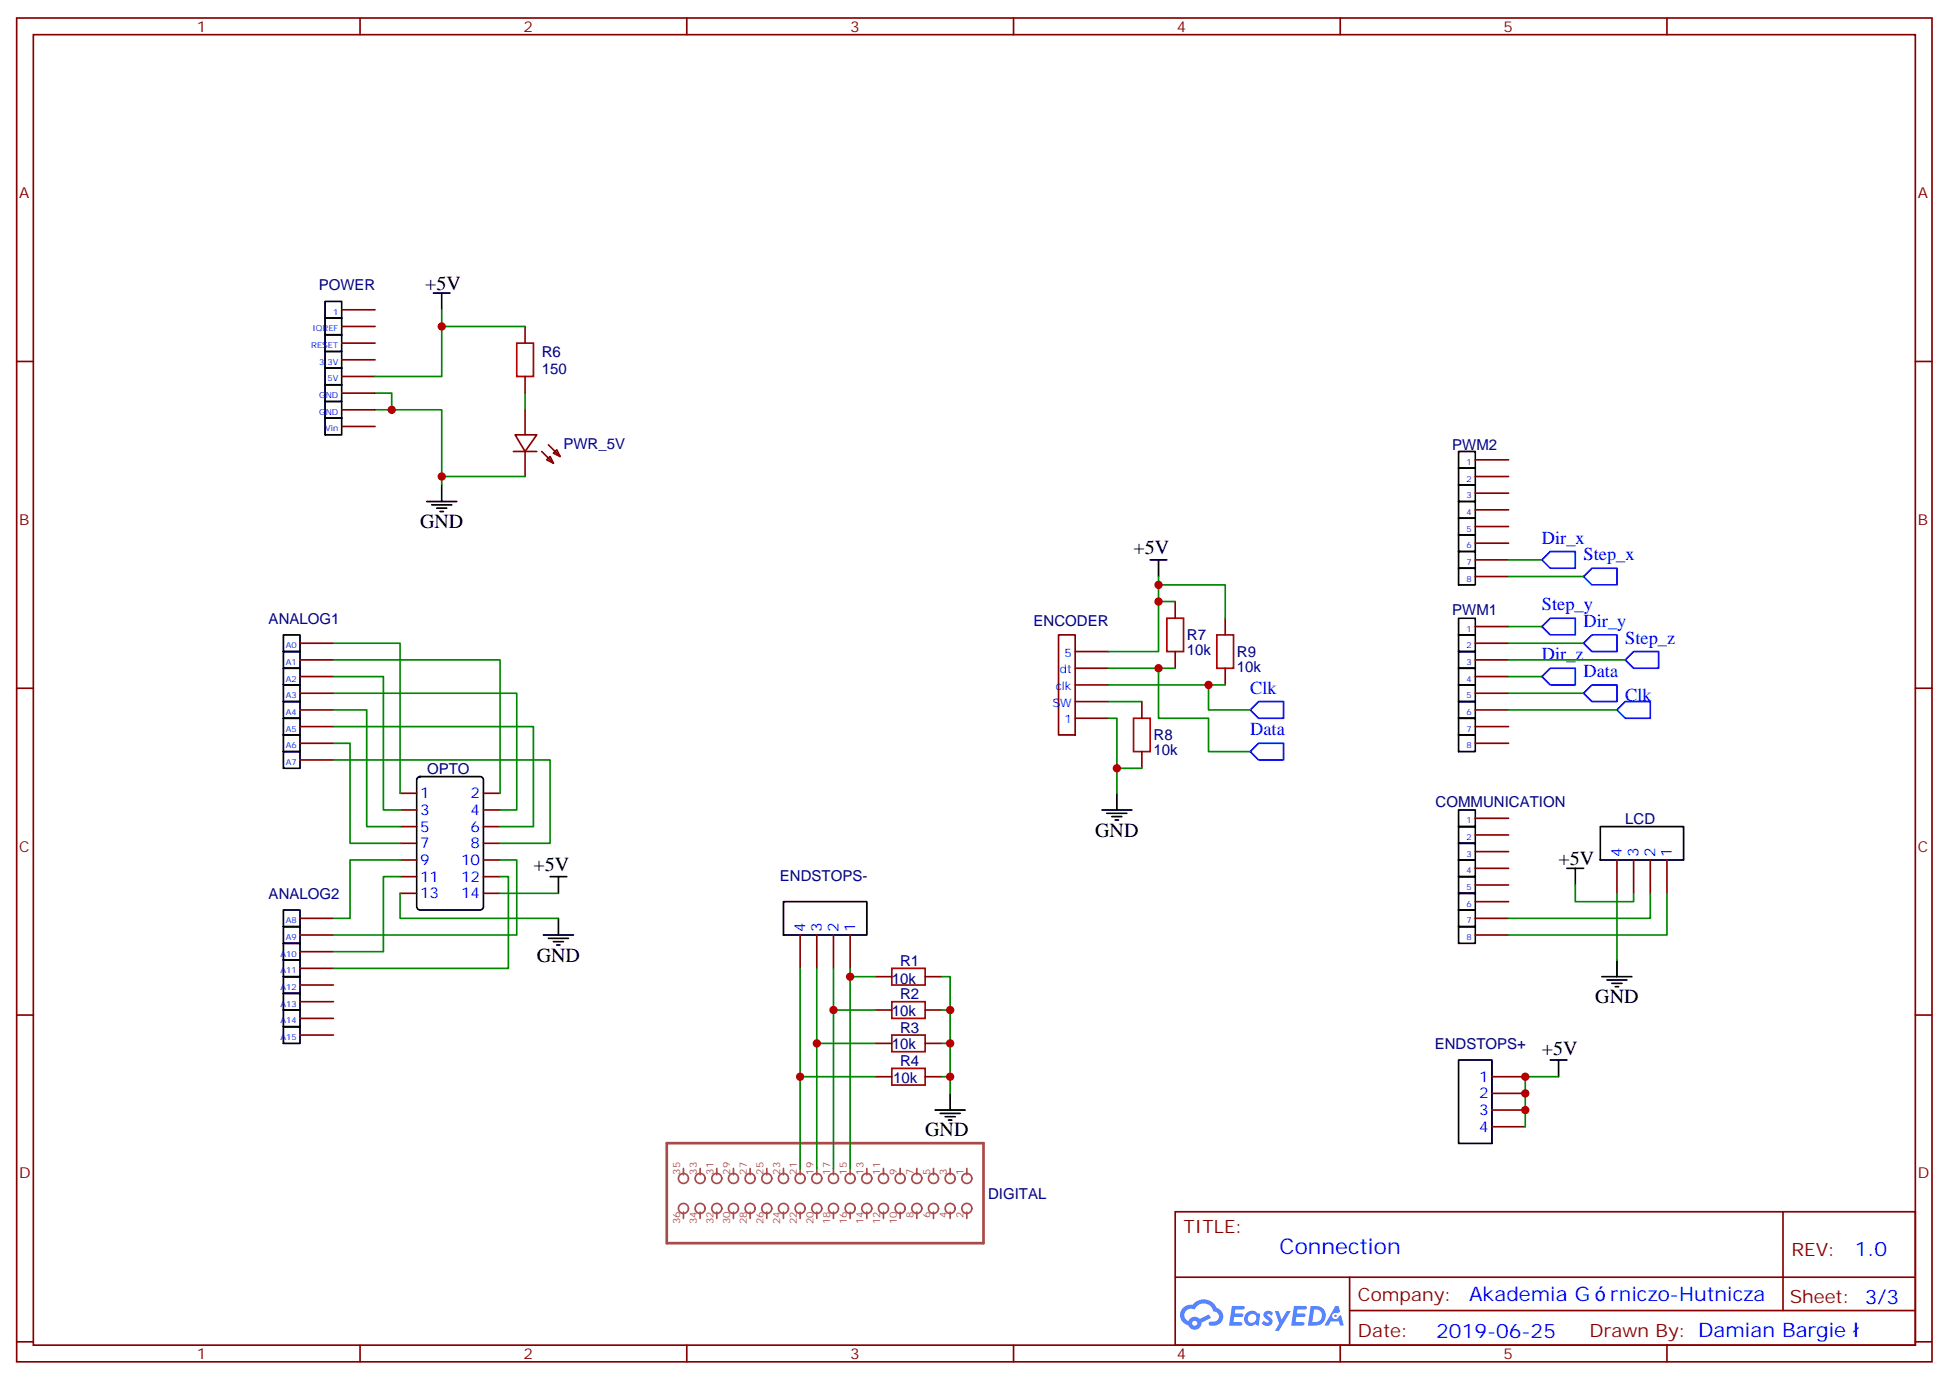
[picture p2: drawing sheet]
<svg xmlns="http://www.w3.org/2000/svg" width="413mm" height="292mm" viewBox="0 0 413 292" stroke-linecap="round" stroke-linejoin="round" font-family="sans-serif">
<g fill="none" stroke="#870000" stroke-width=".35">
<path d="M3.5 3.8h405.4v284.3h-405.4zM7.1 7.3h398.2v277.3h-398.2zM76.2 3.8v3.5M145.3 3.8v3.5M214.5 3.8v3.5M283.6 3.8v3.5M352.8 3.8v3.5M3.5 76.5h3.6M405.3 76.5h3.6M3.5 145.6h3.6M405.3 145.6h3.6M3.5 214.8h3.6"/>
<path d="M405.3 214.8h3.6M248.7 256.4h156.6v28.2h-156.6zM377.3 256.4v20.9M248.7 270.2h156.5M285.6 277.3h119.6M285.6 270.2v14.2M3.5 283.9h3.6M76.2 284.6v3.5M145.3 284.6v3.5M214.5 284.6v3.5M283.6 284.6v3.5M352.8 284.6v3.5"/>
<path d="M405.3 283.9h3.6"/>
</g>
<g fill="#5487ff">
<path d="M267.7 277.6a1.22 1.22 0 0 1 1.7 .2l-.4 .6a.47 .47 0 0 0-.3-.4 .47 .47 0 0 0-.5 .2v.1a1.55 1.55 0 0 1 1.1 1.5 1.34 1.34 0 0 1-2.3 .2l.5-.6 .7 .5a.29 .29 0 0 0 .3-.3 .29 .29 0 0 0-.2-.3 1.04 1.04 0 0 1-.6-1.7z"/>
<path d="M260.7 276.3h2.1a.43 .43 0 0 1 .5 .1 .43 .43 0 0 1 .1 .5l-.3 .2h-1.7l-.1 .8h1.5a.37 .37 0 0 1 .3 .4 .37 .37 0 0 1-.3 .4h-1.6l-.2 1.1h1.3a.43 .43 0 0 1 .5 0 .43 .43 0 0 1 .1 .5l-.3 .2h-2.5z"/>
<path d="M273.8 276.3h2.2a.43 .43 0 0 1 .4 .1 .43 .43 0 0 1 .1 .5l-.3 .2h-1.6l-.2 .8h1.6a.37 .37 0 0 1 .3 .4 .37 .37 0 0 1-.4 .4h-1.6l-.1 1.1h1.3a.43 .43 0 0 1 .4 0 .43 .43 0 0 1 .1 .5l-.3 .2h-2.4z"/>
<path d="M282.6 276.3h.7l.3 1.3-.6 .3a.69 .69 0 0 0-1 .3 .69 .69 0 0 0 .4 .9 .69 .69 0 0 0 .9-.6l.5-.2 .6 2.2h-.8l-.2-.9h-1.8l-.5 .9h-.8z"/>
<path d="M269.8 277.4h.8l.6 1.8 1.1-1.8h.9l-2.6 4.2h-.8l.9-1.5z"/>
<path d="M277.4 276.3l-.6 4.2h1.3a2.11 2.11 0 0 0 2.5-2.1 2.11 2.11 0 0 0-2.5-2.1zM278.1 277.1a1.39 1.39 0 0 1 1.7 1.4 1.39 1.39 0 0 1-1.8 1.3h-.3z"/>
<path d="M263.7 277.9a1.47 1.47 0 0 0-.1 2.1 1.47 1.47 0 0 0 2.1 .2l.7 .3 .3-2.3-.2-.3h-.4a1.49 1.49 0 0 0-2.4 0zM264.4 278.3a.92 .92 0 0 1 1.5 .5 .92 .92 0 0 1-1.3 1.1 .9 .9 0 0 1-.2-1.6z"/>
<path d="M250.4 276.7a2.18 2.18 0 0 0 1.1 3.7 1.44 1.44 0 0 0 1.6 .9 1.44 1.44 0 0 0 1.2-1.4l2-1.1-.5-.7-1.9 1a1.47 1.47 0 0 0-2.4 .4 1.39 1.39 0 0 1-.7-1.9 1.39 1.39 0 0 1 2-.5 2.08 2.08 0 0 1 2.2-1.3 2.08 2.08 0 0 1 1.8 1.7 1.07 1.07 0 0 1 1.2 1 1.07 1.07 0 0 1-1 1.1h-.7a.43 .43 0 0 0-.5 .4 .43 .43 0 0 0 .4 .5 2 2 0 0 0 2.4-1 2 2 0 0 0-.7-2.6l-.4-.2a2.98 2.98 0 0 0-5.1-.6l-1.1 .1zM252.3 280a.55 .55 0 0 1 1.1 0 .55 .55 0 0 1-1.1 0z"/>
<circle cx="282.6" cy="278.4" r=".26"/>
</g>
<g fill="none" stroke="#000" stroke-width=".35">
<path d="M68.8 63.8h3.5v3.5h-3.5zM68.8 67.3h3.5v3.5h-3.5zM68.8 70.8h3.5v3.6h-3.5zM68.8 74.4h3.5v3.5h-3.5zM68.8 77.9h3.5v3.5h-3.5zM91.7 62h3.5M93.5 62v3.5M68.8 81.4h3.5v3.5h-3.5zM68.8 84.9h3.5v3.6h-3.5zM68.8 88.5h3.5v3.5h-3.5zM308.7 95.5h3.5v3.6h-3.5zM308.7 99.1h3.5v3.5h-3.5z"/>
<path d="M90.3 106.1h6.4M91.4 106.8h4.2M92.4 107.5h2.1M93.1 108.2h.7M93.5 102.6v3.5M243.4 118.5h3.5M245.2 118.5v3.5M308.7 102.6h3.5v3.5h-3.5zM308.7 106.1h3.5v3.5h-3.5zM308.7 109.6h3.5v3.6h-3.5zM308.7 113.2h3.5v3.5h-3.5zM308.7 116.7h3.5v3.5h-3.5z"/>
<path d="M60 134.3h3.5v3.6h-3.5zM60 137.9h3.5v3.5h-3.5zM308.7 130.8h3.5v3.5h-3.5zM308.7 134.3h3.5v3.6h-3.5zM308.7 137.9h3.5v3.5h-3.5zM308.7 120.2h3.5v3.6h-3.5zM60 141.4h3.5v3.5h-3.5zM60 144.9h3.5v3.5h-3.5zM60 148.4h3.5v3.6h-3.5zM60 152h3.5v3.5h-3.5zM60 155.5h3.5v3.5h-3.5zM60 159h3.5v3.6h-3.5z"/>
<path d="M308.7 141.4h3.5v3.5h-3.5zM308.7 144.9h3.5v3.5h-3.5zM308.7 148.4h3.5v3.6h-3.5zM308.7 152h3.5v3.5h-3.5zM308.7 155.5h3.5v3.5h-3.5zM88.4 164.5l.5-.2h12.7a.71 .71 0 0 1 .7 .7v26.8a.76 .76 0 0 1-.7 .7h-12.7a.76 .76 0 0 1-.7-.7v-26.8zM233.2 171.4h6.3M234.2 172.1h4.3M235.3 172.8h2.1M236 173.5h.7M236.4 167.9v3.5M308.7 171.4h3.5v3.5h-3.5z"/>
<path d="M308.7 174.9h3.5v3.5h-3.5zM308.7 178.4h3.5v3.6h-3.5zM338.7 174.9h17.6v7.1h-17.6zM60 192.5h3.5v3.6h-3.5zM60 196.1h3.5v3.5h-3.5zM60 199.6h3.5v3.5h-3.5zM115 197.8h6.4M116.1 198.5h4.2M116.4 185.5h3.5M117.1 199.2h2.1M117.8 200h.7M118.2 185.5v3.5"/>
<path d="M118.2 194.3v3.5M165.8 190.8h17.6v7h-17.6zM308.7 182h3.5v3.5h-3.5zM308.7 185.5h3.5v3.5h-3.5zM308.7 189h3.5v3.5h-3.5zM308.7 192.5h3.5v3.6h-3.5zM308.7 196.1h3.5v3.5h-3.5zM331.6 183.7h3.5M333.4 183.7v3.6M60 203.1h3.5v3.6h-3.5zM60 206.7h3.5v3.5h-3.5zM60 210.2h3.5v3.5h-3.5z"/>
<path d="M60 213.7h3.5v3.5h-3.5zM60 217.2h3.5v3.6h-3.5zM339 206.7h6.4M340.1 207.4h4.2M341.1 208.1h2.2M341.8 208.8h.7M342.2 203.1v3.6M197.9 234.9h6.4M199 235.6h4.2M200 236.3h2.1M200.7 237h.7M201.1 231.4v3.5"/>
<path d="M308.7 224.3h7v17.6h-7zM328.1 224.3h3.5M329.8 224.3v3.5"/>
</g>
<g fill="none" stroke="#870000" stroke-width=".35">
<path d="M72.3 65.5h7.1M72.3 69.1h7.1M72.3 72.6h7.1M72.3 76.1h7.1M72.3 79.7h7.1M111.1 69.1v3.5M111.1 79.7v3.5M72.3 83.2h7.1M72.3 86.7h7.1M72.3 90.2h7.1M108.7 95.5h4.9M109 92h4.6l-2.5 3.5z"/>
<path d="M111.1 86.7v5.3M111.1 95.5v5.3M114.7 95.5l2.4 2.5M115.7 97.3l.7-.7 .7 1.4zM116.1 94.1l2.4 2.5M117.1 95.9l.7-.7 .7 1.4zM312.2 97.3h7.1M312.2 100.8h7.1M312.2 104.4h7.1M312.2 107.9h7.1M312.2 111.4h7.1M312.2 114.9h7.1"/>
<path d="M312.2 118.5h7.1M63.5 136.1h7.1M63.5 139.6h7.1M227.5 137.9h7.1M248.7 127.3v3.5M248.7 137.9v3.5M259.3 130.8v3.5M312.2 136.1h7.1M312.2 139.6h7.1M312.2 132.6h7.1M312.2 122h7.1M63.5 143.2h7.1"/>
<path d="M63.5 146.7h7.1M63.5 150.2h7.1M63.5 153.7h7.1M63.5 157.3h7.1M227.5 152h7.1M227.5 148.4h7.1M227.5 144.9h7.1M227.5 141.4h7.1M241.7 148.4v3.6M241.7 159v3.6M259.3 141.4v3.5M312.2 143.2h7.1"/>
<path d="M312.2 146.7h7.1M312.2 150.2h7.1M312.2 153.7h7.1M312.2 157.3h7.1M63.5 160.8h7.1M84.7 167.9h3.5M84.7 171.4h3.5M84.7 174.9h3.5M84.7 178.4h3.5M102.3 167.9h3.5M102.3 171.4h3.5M102.3 174.9h3.5"/>
<path d="M102.3 178.4h3.5M312.2 173.1h7.1M312.2 176.7h7.1M63.5 194.3h7.1M63.5 197.8h7.1M84.7 182h3.5M84.7 185.5h3.5M84.7 189h3.5M102.3 182h3.5M102.3 185.5h3.5M102.3 189h3.5M169.3 197.8v7.1"/>
<path d="M172.9 197.8v7.1M176.4 197.8v7.1M179.9 197.8v7.1M312.2 194.3h7.1M312.2 197.8h7.1M312.2 180.2h7.1M312.2 183.7h7.1M312.2 187.3h7.1M312.2 190.8h7.1M342.2 182v7M345.7 182v7M349.2 182v7"/>
<path d="M352.8 182v7M63.5 201.4h7.1M63.5 204.9h7.1M63.5 208.4h7.1M63.5 211.9h7.1M63.5 215.5h7.1M63.5 219h7.1M185.2 206.7h3.5M185.2 213.7h3.5M195.8 206.7h3.5M195.8 213.7h3.5M185.2 227.8h3.5"/>
<path d="M185.2 220.8h3.5M195.8 227.8h3.5M195.8 220.8h3.5M315.7 227.8h7.1M315.7 231.4h7.1M315.7 234.9h7.1M315.7 238.4h7.1"/>
</g>
<path d="M141.1 241.9h67v21.1h-67z" fill="none" stroke="#a64a4a" stroke-width=".56"/>
<g fill="none" stroke="#a64a4a" stroke-width=".35">
<path d="M144.6 247.2v1.4M144.6 256.5v1.3M148.2 247.2v1.4M148.2 256.5v1.3M151.7 247.2v1.4M151.7 256.5v1.3M155.2 247.2v1.4M155.2 256.5v1.3M158.7 247.2v1.4M158.7 256.5v1.3M162.3 247.2v1.4M162.3 256.5v1.3"/>
<path d="M165.8 247.2v1.4M165.8 256.5v1.3M169.3 247.2v1.4M169.3 256.5v1.3M172.9 247.2v1.4M172.9 256.5v1.3M176.4 247.2v1.4M176.4 256.5v1.3M179.9 247.2v1.4M179.9 256.5v1.3M183.4 247.2v1.4M183.4 256.5v1.3"/>
<path d="M187 247.2v1.4M187 256.5v1.3M190.5 247.2v1.4M190.5 256.5v1.3M194 247.2v1.4M194 256.5v1.3M197.6 247.2v1.4M197.6 256.5v1.3M201.1 247.2v1.4M201.1 256.5v1.3M204.6 247.2v1.4M204.6 256.5v1.3"/>
<circle cx="144.6" cy="249.3" r="1.06"/>
<circle cx="144.6" cy="255.7" r="1.06"/>
<circle cx="148.2" cy="249.3" r="1.06"/>
<circle cx="148.2" cy="255.7" r="1.06"/>
<circle cx="151.7" cy="249.3" r="1.06"/>
<circle cx="151.7" cy="255.7" r="1.06"/>
<circle cx="155.2" cy="255.7" r="1.06"/>
<circle cx="155.2" cy="249.3" r="1.06"/>
<circle cx="158.7" cy="255.7" r="1.06"/>
<circle cx="158.7" cy="249.3" r="1.06"/>
<circle cx="162.3" cy="255.7" r="1.06"/>
<circle cx="162.3" cy="249.3" r="1.06"/>
<circle cx="165.8" cy="249.3" r="1.06"/>
<circle cx="165.8" cy="255.7" r="1.06"/>
<circle cx="169.3" cy="249.3" r="1.06"/>
<circle cx="169.3" cy="255.7" r="1.06"/>
<circle cx="172.9" cy="255.7" r="1.06"/>
<circle cx="172.9" cy="249.3" r="1.06"/>
<circle cx="176.4" cy="249.3" r="1.06"/>
<circle cx="176.4" cy="255.7" r="1.06"/>
<circle cx="179.9" cy="255.7" r="1.06"/>
<circle cx="179.9" cy="249.3" r="1.06"/>
<circle cx="183.4" cy="249.3" r="1.06"/>
<circle cx="183.4" cy="255.7" r="1.06"/>
<circle cx="187" cy="255.7" r="1.06"/>
<circle cx="187" cy="249.3" r="1.06"/>
<circle cx="190.5" cy="255.7" r="1.06"/>
<circle cx="190.5" cy="249.3" r="1.06"/>
<circle cx="194" cy="249.3" r="1.06"/>
<circle cx="194" cy="255.7" r="1.06"/>
<circle cx="197.6" cy="249.3" r="1.06"/>
<circle cx="197.6" cy="255.7" r="1.06"/>
<circle cx="201.1" cy="255.7" r="1.06"/>
<circle cx="201.1" cy="249.3" r="1.06"/>
<circle cx="204.6" cy="255.7" r="1.06"/>
<circle cx="204.6" cy="249.3" r="1.06"/>
</g>
<path d="M109.4 72.6h3.5v7.1h-3.5zM246.9 130.8h3.6v7.1h-3.6zM257.5 134.3h3.6v7.1h-3.6zM239.9 152h3.5v7h-3.5zM188.7 204.9h7.1v3.5h-7.1zM188.7 211.9h7.1v3.6h-7.1zM188.7 219h7.1v3.5h-7.1zM188.7 226.1h7.1v3.5h-7.1z" fill="none" stroke="#a10000" stroke-width=".35"/>
<path d="M224 134.3h3.5v21.2h-3.5z" fill="none" stroke="#600" stroke-width=".35"/>
<path d="M326.3 118.5l1.8-1.8h5.3v3.5h-5.3zM326.3 132.6l1.8-1.8h5.3v3.5h-5.3zM335.1 122l1.8-1.8h5.3v3.6h-5.3zM335.1 136.1l1.8-1.8h5.3v3.6h-5.3zM345.7 137.9h5.3v3.5h-5.3l-1.7-1.8zM264.6 159l1.7-1.7h5.3v3.5h-5.3zM266.3 148.4h5.3v3.6h-5.3l-1.7-1.8zM326.3 143.2l1.8-1.8h5.3v3.5h-5.3zM335.1 146.7l1.8-1.8h5.3v3.5h-5.3zM342.2 150.2l1.8-1.8h5.2v3.6h-5.2z" fill="none" stroke="#00f" stroke-width=".35"/>
<g fill="none" stroke="#008700" stroke-width=".35">
<path d="M93.5 65.5v14.2h-14.1M93.5 69.1h17.6M79.4 86.7h14.1v15.9M79.4 83.2h3.5v3.5M111.1 83.2v3.5M93.5 100.8h17.6M319.3 118.5h7M70.6 136.1h14.1v31.8M70.6 139.6h35.2v28.3M245.2 122v15.9h-10.6M245.2 123.8h14.1v7M245.2 127.3h3.5"/>
<path d="M319.3 132.6h7M319.3 136.1h15.8M319.3 139.6h24.7M319.3 122h15.8M70.6 146.7h38.8v24.7h-3.6M70.6 143.2h10.5v28.2h3.6M70.6 150.2h7v24.7h7.1M70.6 157.3h3.5v21.1h10.6M70.6 153.7h42.3v21.2h-7.1M234.6 152h1.8v15.9M234.6 148.4h7.1M234.6 141.4h14.1"/>
<path d="M234.6 144.9h24.7M245.2 141.4v10.6h10.6v7h8.8M255.8 144.9v5.3h8.8M319.3 143.2h7M319.3 146.7h15.8M319.3 150.2h22.9M70.6 160.8h45.8v17.6h-10.6M236.4 162.6h5.3M84.7 182h-10.6v12.3h-3.5M84.7 189v5.3h33.5M84.7 185.5h-3.6v15.9h-10.5M105.8 182h3.6v15.8h-38.8"/>
<path d="M105.8 185.5h1.8v19.4h-37M105.8 189h12.4M333.4 187.3v3.5h12.3v-1.8M342.2 189v14.1M349.2 189v5.3h-29.9M352.8 189v8.8h-33.5M169.3 204.9v42.3M172.9 204.9v42.3M176.4 213.7h8.8M176.4 204.9v42.3M179.9 206.7h5.3M179.9 204.9v42.3"/>
<path d="M199.3 213.7h1.8v7.1M199.3 206.7h1.8v7M169.3 227.8h15.9M172.9 220.8h12.3M199.3 227.8h1.8v3.6M199.3 220.8h1.8v7M329.8 227.8h-7v10.6"/>
</g>
<g fill="#c00">
<circle cx="201.1" cy="220.8" r=".88"/>
<circle cx="322.8" cy="234.9" r=".88"/>
<circle cx="322.8" cy="231.4" r=".88"/>
<circle cx="322.8" cy="227.8" r=".88"/>
<circle cx="201.1" cy="227.8" r=".88"/>
<circle cx="201.1" cy="213.7" r=".88"/>
<circle cx="82.9" cy="86.7" r=".88"/>
<circle cx="93.5" cy="69.1" r=".88"/>
<circle cx="93.5" cy="100.8" r=".88"/>
<circle cx="179.9" cy="206.7" r=".88"/>
<circle cx="176.4" cy="213.7" r=".88"/>
<circle cx="172.9" cy="220.8" r=".88"/>
<circle cx="169.3" cy="227.8" r=".88"/>
<circle cx="236.4" cy="162.6" r=".88"/>
<circle cx="245.2" cy="127.3" r=".88"/>
<circle cx="245.2" cy="123.8" r=".88"/>
<circle cx="255.8" cy="144.9" r=".88"/>
<circle cx="245.2" cy="141.4" r=".88"/>
</g>
<text font-size="4.6" fill="#00f" x="270.8" y="265.4">Connection</text>
<g font-size="4.2">
<text x="90" y="61.3">+5V</text>
<text x="88.9" y="111.8">GND</text>
<text x="239.9" y="117.3">+5V</text>
<text x="231.8" y="177">GND</text>
<text x="112.9" y="184.4">+5V</text>
<text x="329.8" y="183">+5V</text>
<text x="113.6" y="203.5">GND</text>
<text x="337.6" y="212.3">GND</text>
<text x="326.3" y="223.1">+5V</text>
<text x="195.8" y="240.4">GND</text>
</g>
<g font-size="4.2" fill="#00f">
<text x="392.5" y="265.7">1.0</text>
<text x="310.9" y="275.2">Akademia G</text>
<text x="340.8" y="275.2">rniczo-Hutnicza</text>
<text x="304" y="283">2019-06-25</text>
</g>
<g font-size="3.9" fill="#00f">
<text x="326.3" y="115">Dir_x</text>
<text x="335.1" y="118.6">Step_x</text>
<text x="326.3" y="129.1">Step_y</text>
<text x="335.1" y="132.7">Dir_y</text>
<text x="344" y="136.2">Step_z</text>
<text x="326.3" y="139.7">Dir_z</text>
<text x="335.1" y="143.3">Data</text>
<text x="264.6" y="146.8">Clk</text>
<text x="344" y="148.3">Clk</text>
<text x="264.6" y="155.6">Data</text>
</g>
<g font-size="3.9" fill="#800">
<text x="250.5" y="261">TITLE:</text>
<text x="379.1" y="265.7">REV:</text>
<text x="287.4" y="275.2">Company:</text>
<text x="378.7" y="275.8">Sheet: 3/3</text>
<text x="287.4" y="282.9">Date:</text>
<text x="336.4" y="282.9">Drawn By: Damian Bargie</text>
</g>
<g font-size="3.2" fill="#800">
<text x="41.6" y="6.8">1</text>
<text x="110.8" y="6.8">2</text>
<text x="179.9" y="6.8">3</text>
<text x="249.1" y="6.8">4</text>
<text x="318.2" y="6.8">5</text>
<text x="4.1" y="41.9">A</text>
<text x="405.9" y="41.9">A</text>
<text x="4.1" y="111.1">B</text>
<text x="405.9" y="111.1">B</text>
<text x="4.1" y="180.2">C</text>
<text x="405.9" y="180.2">C</text>
<text x="4.1" y="249.3">D</text>
<text x="405.9" y="249.3">D</text>
<text x="41.6" y="287.6">1</text>
<text x="110.8" y="287.6">2</text>
<text x="179.9" y="287.6">3</text>
<text x="249.1" y="287.6">4</text>
<text x="318.2" y="287.6">5</text>
</g>
<g font-size="3.2" fill="#000080">
<text x="67.4" y="61.4">POWER</text>
<text x="114.7" y="75.6">R6</text>
<text x="114.7" y="79.1">150</text>
<text x="119.2" y="94.9">PWR_5V</text>
<text x="307.3" y="95.2">PWM2</text>
<text x="56.9" y="131.9">ANALOG1</text>
<text x="307.3" y="130.2">PWM1</text>
<text x="218.7" y="132.4">ENCODER</text>
<text x="251.2" y="135.5">R7</text>
<text x="251.2" y="138.7">10k</text>
<text x="261.8" y="142.2">10k</text>
<text x="261.8" y="139">R9</text>
<text x="244.1" y="159.8">10k</text>
<text x="244.1" y="156.7">R8</text>
<text x="90.4" y="163.7">OPTO</text>
<text x="303.8" y="170.7">COMMUNICATION</text>
<text x="344" y="174.4">LCD</text>
<text x="56.9" y="190.1">ANALOG2</text>
<text x="165.1" y="186.5">ENDSTOPS-</text>
<text x="188.7" y="208.3">10k</text>
<text x="190.5" y="204.4">R1</text>
<text x="188.7" y="215">10k</text>
<text x="190.5" y="211.4">R2</text>
<text x="190.5" y="218.5">R3</text>
<text x="188.7" y="222">10k</text>
<text x="190.5" y="225.5">R4</text>
<text x="303.6" y="222">ENDSTOPS+</text>
<text x="189" y="229.1">10k</text>
<text x="209.1" y="253.6">DIGITAL</text>
</g>
<g font-size="3.2" fill="#00f">
<text x="88.9" y="168.9">1</text>
<text x="88.9" y="172.4">3</text>
<text x="99.6" y="168.9">2</text>
<text x="99.6" y="172.4">4</text>
<text x="88.9" y="176">5</text>
<text x="88.9" y="179.5">7</text>
<text x="99.6" y="176">6</text>
<text x="99.6" y="179.5">8</text>
<text x="88.9" y="183">9</text>
<text x="97.6" y="183">10</text>
<text x="343.3" y="181.3" transform="rotate(-90 343.3 181.3)">4</text>
<text x="346.8" y="181.3" transform="rotate(-90 346.8 181.3)">3</text>
<text x="350.3" y="181.3" transform="rotate(-90 350.3 181.3)">2</text>
<text x="353.8" y="181.3" transform="rotate(-90 353.8 181.3)">1</text>
<text x="88.9" y="186.5">11</text>
<text x="88.9" y="190.1">13</text>
<text x="97.6" y="186.5">12</text>
<text x="97.6" y="190.1">14</text>
<text x="170.4" y="197.1" transform="rotate(-90 170.4 197.1)">4</text>
<text x="173.9" y="197.1" transform="rotate(-90 173.9 197.1)">3</text>
<text x="177.4" y="197.1" transform="rotate(-90 177.4 197.1)">2</text>
<text x="181" y="197.1" transform="rotate(-90 181 197.1)">1</text>
<text x="313" y="228.9">1</text>
<text x="313" y="232.4">2</text>
<text x="313" y="235.9">3</text>
<text x="313" y="239.5">4</text>
</g>
<g font-size="2.5" fill="#00f">
<text x="224.3" y="142.5">dt</text>
<text x="225.3" y="138.9">5</text>
<text x="222.7" y="149.5">SW</text>
<text x="223.4" y="146">clk</text>
<text x="225.3" y="153">1</text>
</g>
<g font-size="2.1" fill="#a54b4b">
<text x="143.9" y="248.6" transform="rotate(-90 143.9 248.6)">35</text>
<text x="147.5" y="248.6" transform="rotate(-90 147.5 248.6)">33</text>
<text x="151" y="248.6" transform="rotate(-90 151 248.6)">31</text>
<text x="154.5" y="248.6" transform="rotate(-90 154.5 248.6)">29</text>
<text x="158.1" y="248.6" transform="rotate(-90 158.1 248.6)">27</text>
<text x="161.6" y="248.6" transform="rotate(-90 161.6 248.6)">25</text>
<text x="165.1" y="248.6" transform="rotate(-90 165.1 248.6)">23</text>
<text x="168.6" y="248.6" transform="rotate(-90 168.6 248.6)">21</text>
<text x="172.2" y="248.6" transform="rotate(-90 172.2 248.6)">19</text>
<text x="175.7" y="248.6" transform="rotate(-90 175.7 248.6)">17</text>
<text x="179.2" y="248.6" transform="rotate(-90 179.2 248.6)">15</text>
<text x="182.7" y="248.6" transform="rotate(-90 182.7 248.6)">13</text>
<text x="186.3" y="248.6" transform="rotate(-90 186.3 248.6)">11</text>
<text x="189.8" y="248.6" transform="rotate(-90 189.8 248.6)">9</text>
<text x="193.3" y="248.6" transform="rotate(-90 193.3 248.6)">7</text>
<text x="196.9" y="248.6" transform="rotate(-90 196.9 248.6)">5</text>
<text x="200.4" y="248.6" transform="rotate(-90 200.4 248.6)">3</text>
<text x="203.9" y="248.6" transform="rotate(-90 203.9 248.6)">1</text>
<text x="193.3" y="257.7" transform="rotate(-90 193.3 257.7)">8</text>
<text x="196.9" y="257.7" transform="rotate(-90 196.9 257.7)">6</text>
<text x="200.4" y="257.7" transform="rotate(-90 200.4 257.7)">4</text>
<text x="203.9" y="257.7" transform="rotate(-90 203.9 257.7)">2</text>
<text x="143.9" y="259.1" transform="rotate(-90 143.9 259.1)">36</text>
<text x="147.5" y="259.1" transform="rotate(-90 147.5 259.1)">34</text>
<text x="151" y="259.1" transform="rotate(-90 151 259.1)">32</text>
<text x="154.5" y="259.1" transform="rotate(-90 154.5 259.1)">30</text>
<text x="158.1" y="259.1" transform="rotate(-90 158.1 259.1)">28</text>
<text x="161.6" y="259.1" transform="rotate(-90 161.6 259.1)">26</text>
<text x="165.1" y="259.1" transform="rotate(-90 165.1 259.1)">24</text>
<text x="168.6" y="259.1" transform="rotate(-90 168.6 259.1)">22</text>
<text x="172.2" y="259.1" transform="rotate(-90 172.2 259.1)">20</text>
<text x="175.7" y="259.1" transform="rotate(-90 175.7 259.1)">18</text>
<text x="179.2" y="259.1" transform="rotate(-90 179.2 259.1)">16</text>
<text x="182.7" y="259.1" transform="rotate(-90 182.7 259.1)">14</text>
<text x="186.3" y="259.1" transform="rotate(-90 186.3 259.1)">12</text>
<text x="189.8" y="259.1" transform="rotate(-90 189.8 259.1)">10</text>
</g>
<g font-size="1.8" fill="#00f">
<text x="66.1" y="70.1">IQREF</text>
<text x="70.5" y="66.6">1</text>
<text x="65.9" y="73.7">RESET</text>
<text x="67.5" y="77.2">3.3V</text>
<text x="69.3" y="80.7">5V</text>
<text x="67.6" y="84.2">GND</text>
<text x="67.6" y="87.8">GND</text>
<text x="68.8" y="91.3">Vin</text>
<text x="310.4" y="98.4">1</text>
<text x="310.4" y="101.9">2</text>
<text x="310.4" y="105.4">3</text>
<text x="310.4" y="108.9">4</text>
<text x="310.4" y="112.5">5</text>
<text x="310.4" y="116">6</text>
<text x="310.4" y="119.5">7</text>
<text x="310.4" y="123">8</text>
<text x="60.5" y="137.2">A0</text>
<text x="310.4" y="133.6">1</text>
<text x="310.4" y="137.2">2</text>
<text x="60.5" y="140.7">A1</text>
<text x="310.4" y="140.7">3</text>
<text x="60.5" y="144.2">A2</text>
<text x="60.5" y="147.7">A3</text>
<text x="310.4" y="144.2">4</text>
<text x="310.4" y="147.7">5</text>
<text x="60.5" y="151.3">A4</text>
<text x="60.5" y="154.8">A5</text>
<text x="310.4" y="151.3">6</text>
<text x="310.4" y="154.8">7</text>
<text x="60.5" y="158.3">A6</text>
<text x="60.5" y="161.9">A7</text>
<text x="310.4" y="158.3">8</text>
<text x="310.4" y="174.2">1</text>
<text x="310.4" y="177.7">2</text>
<text x="310.4" y="181.3">3</text>
<text x="310.4" y="184.8">4</text>
<text x="310.4" y="188.3">5</text>
<text x="310.4" y="191.8">6</text>
<text x="60.5" y="195.4">A8</text>
<text x="310.4" y="195.4">7</text>
<text x="59.4" y="202.4">A10</text>
<text x="60.5" y="198.9">A9</text>
<text x="310.4" y="198.9">8</text>
<text x="59.4" y="206">A11</text>
<text x="59.4" y="209.5">A12</text>
<text x="59.4" y="213">A13</text>
<text x="59.4" y="216.5">A14</text>
<text x="59.4" y="220.1">A15</text>
</g>
</svg>
